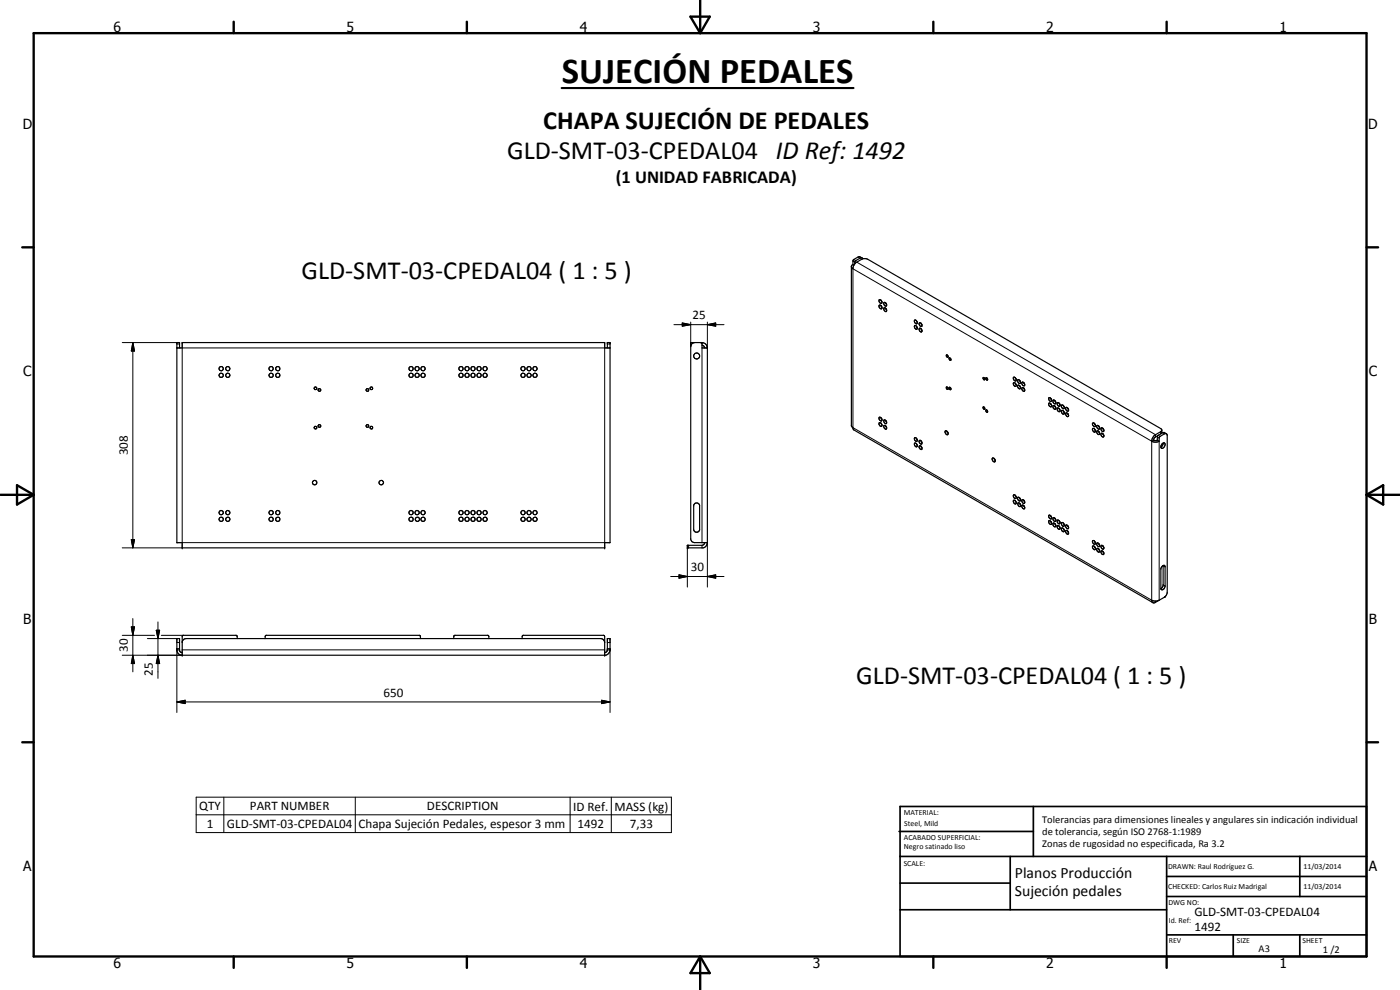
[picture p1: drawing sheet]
<svg xmlns="http://www.w3.org/2000/svg" width="420mm" height="297mm" viewBox="0 0 420 297" stroke-linecap="round" stroke-linejoin="round" font-family="sans-serif">
<g fill="none" stroke="#000" stroke-width=".35">
<path d="M256 79.3l-.5 .6v47.9l.7 1.1 89.8 51.9M256 79.3l.3 .2M256.2 77.9l-.2 .3v1.1M256.2 77.9h.1M256.5 79.2l-.5 1.4-.5-.5M256.5 79.2l.6-.5a3.6 3.6 0 0 1 2.8-1.1l88.4 51 .3 .2 .1 .9-.4 .5M258.7 77.4l-.9-.4-1.6 .9M258.7 77.4h-.4l-1.6 .8-.2 1M258.7 77.4l.2 .2M263.9 90a.67 .67 0 0 1 .7 .3 .67 .67 0 0 1-.1 .8l-.6-.5zM264.4 90.1v.1M264.4 91.7l.2 .3"/>
<path d="M264.4 90.2l.3 .4M264.7 92.1v.4a.56 .56 0 0 1-.8-.2 .56 .56 0 0 1 .2-.8l.4 .3 .2 .4M265.3 92.4h.1a.68 .68 0 0 1 .6 .4 .68 .68 0 0 1-.1 .7l-.6-.5zM265.3 90.8a.58 .58 0 0 1 .7 .3 .58 .58 0 0 1-.2 .8l-.5-.5zM265.8 92.5l.3 .5M265.8 90.9l.3 .5M274.5 97.7a.61 .61 0 0 1 .6 .4 .61 .61 0 0 1-.2 .7l-.4-.5zM274.6 96a.76 .76 0 0 1 .6 1.2 .72 .72 0 0 1-.6-1.2zM275 96.2l.3 .5M275 97.8l.3 .5M275.8 98.6l.2-.1a.63 .63 0 0 1 .6 .4 .63 .63 0 0 1-.2 .7l-.4-.3zM275.9 96.9h.5l.3 .5v.5h-.4a.73 .73 0 0 1-.4-1z"/>
<path d="M276.4 98.6l.3 .5M276.4 97l.3 .5M53.1 104.4h1.6v-1.6h126.8v1.6h1.6M53.9 104.4v-1.6h-.8v60h1.6v1.6h126.8v-1.6h1.6v-60h-.8v1.6M207.3 103.6v-.8h3.4a1.65 1.65 0 0 1 1.6 1.6M207.3 103.6h.1M208.5 102.8l-.8 .3-.4 .7v58.1l.4 .7 .5 .2h4.1M210.3 102.8l.4 .4v1.2h1.6M210.7 103.6l.5 .2 .3 .6M212.3 104.4v58.4M284 106.6h.3l.2 .5h-.4zM284 116.1l.3 .1 .2 .6-.4-.1z"/>
<path d="M284.9 116.2a.36 .36 0 0 1 .5 .2 .36 .36 0 0 1-.3 .5zM284.9 107.4l.4 .2 .1 .5h-.3zM295.1 113.3l.4 .2v.5l-.4-.3zM295.1 113.3h.1M295.9 113.4l.4 .1v.5l-.3-.1zM304.7 113.3l-.2-.1a.57 .57 0 0 0-.4 .6 .57 .57 0 0 0 .6 .5l.3-.1v-.5M304.7 114.9l-.4-.1a.7 .7 0 0 0-.1 .7 .7 .7 0 0 0 .7 .4l.1-.5M304.7 113.3l.3 .5M304.7 114.9l.3 .5M304.7 113.3l.2 .4M304.7 115l.2 .3M305.5 114a.61 .61 0 0 1 .7 .3 .61 .61 0 0 1-.3 .8l-.5-.7z"/>
<path d="M306 115.7l.1 .3M306 114.1l.2 .5M306.2 116.1a.37 .37 0 0 1-.2 .6 .37 .37 0 0 1-.4-.4l-.2-.6 .2-.2 .5 .3 .1 .4M306.8 114.6a.69 .69 0 0 1 .6 .4 .69 .69 0 0 1-.1 .8l-.6-.5zM307.2 116.5l.2 .3M307.2 114.8l.3 .5M307.5 116.8l-.1 .6a.67 .67 0 0 1-.6-.4 .67 .67 0 0 1 .1-.8l.4 .3 .2 .4M315.2 119.4l-.2-.1a.55 .55 0 0 0-.2 .8 .55 .55 0 0 0 .8 .1l-.1-.3M315.2 119.4l.3 .5M315.3 119.5l.3 .4M263.9 126.9l.1-.1a.76 .76 0 0 1 .6 1.1 .79 .79 0 0 1-.7-1zM264.4 125.3l.2 .4"/>
<path d="M264.4 127l.3 .4M264.7 125.7v.4a.57 .57 0 0 1-.8 0 .57 .57 0 0 1-.1-.8 .51 .51 0 0 1 .6 0 .51 .51 0 0 1 .3 .5M265.3 126.1l.1-.1a.69 .69 0 0 1 .6 .4 .69 .69 0 0 1-.1 .7 .8 .8 0 0 1-.6-1zM265.8 127.8l.3 .6-.1 .3a.63 .63 0 0 1-.7-.3 .63 .63 0 0 1 .2-.8l.5 .4M265.8 126.2l.3 .4M266 128.1l.1 .2M274.5 131.4a.66 .66 0 0 1 .7 .3 .66 .66 0 0 1-.1 .8l-.5-.4zM275 133.1l.2 .8a.58 .58 0 0 1-.7-.2 .58 .58 0 0 1 .2-.8l.4 .3M275 131.4l.1 .2M275.1 131.6l.2 .4M275.2 133.4l.1 .2M275.8 132.3l.5-.2 .2 .3 .1 .8-.5-.1z"/>
<path d="M275.9 133.8l.6 .2 .2 .8a.7 .7 0 0 1-.8-1zM276.4 133.9l.3 .5M276.4 132.3l.3 .5M283.8 129.2h.1a.84 .84 0 0 1 .5 1.2l-.5-.1a.68 .68 0 0 1-.1-1.1zM284.2 129.4l.1 .1M284.3 129.5l.3 .5M295.1 122.1l.4 .2v.5l-.4-.2zM295.9 123l.4 .2v.5l-.3-.1zM297.8 137.5a.69 .69 0 0 1 .8 .3 .69 .69 0 0 1-.1 .8l-.6-.3zM298.4 137.5l.3 .6M314.8 121l.3-.1 .4 .4v.7a.67 .67 0 0 1-.7-.3 .67 .67 0 0 1 0-.7zM315.3 121.1l.3 .5"/>
<path d="M316 121.7a.6 .6 0 0 1 .8 .4 .6 .6 0 0 1-.3 .7l-.5-.5zM316 120.1a.7 .7 0 0 1 .8 .3 .7 .7 0 0 1 0 .8l-.7-.4zM316.6 120.2l.3 .5M316.6 121.8l.3 .5M317.3 120.8a.65 .65 0 0 1 .7 .3 .65 .65 0 0 1-.1 .8l-.5-.3zM317.3 122.5a.58 .58 0 0 1 .7 .3 .58 .58 0 0 1-.2 .7l-.5-.4zM317.8 122.6l.3 .5M317.8 120.9l.3 .5M318.6 121.6a.63 .63 0 0 1 .7 .3 .63 .63 0 0 1-.1 .7l-.6-.4zM318.6 123.2a.7 .7 0 0 1 .7 .3 .7 .7 0 0 1 0 .7 .79 .79 0 0 1-.7-1zM319.1 123.3l.3 .5M319.1 121.7l.3 .5"/>
<path d="M319.9 124a.59 .59 0 0 1 .7 .3 .59 .59 0 0 1-.2 .7l-.5-.5zM320.4 122.4l.1 .2M320.4 124l.3 .5M320.6 122.6a.39 .39 0 0 1 0 .7 .39 .39 0 0 1-.6-.2l-.2-.4 .2-.5 .4 .1 .3 .6M327.9 127l.1-.1a.71 .71 0 0 1 .6 1.1l-.7-.4zM327.9 128.6a.61 .61 0 0 1 .7 .3 .61 .61 0 0 1-.2 .8l-.1-.1a.73 .73 0 0 1-.4-1zM328.5 128.7l.2 .5M328.5 127l.2 .6M329.1 129.4l.2-.1a.66 .66 0 0 1 .6 .4 .66 .66 0 0 1-.1 .7l-.5-.4zM329.2 127.7a.61 .61 0 0 1 .7 .3 .61 .61 0 0 1-.2 .8l-.1-.1a.73 .73 0 0 1-.4-1zM329.7 127.8l.3 .5M329.7 129.4l.3 .5"/>
<path d="M330.5 130h.1a.71 .71 0 0 1 .6 1.1h-.4a.73 .73 0 0 1-.3-1.1zM330.6 128.4a.69 .69 0 0 1 .6 .4 .69 .69 0 0 1-.1 .7l-.6-.5zM331 130.2l.3 .4M331 128.5l.3 .5M345.6 132.4l1 .3 1.3-.3M346.2 132.1l-.6 .3M346.2 132.1h1.1M347.3 132.1l.6 .3M347.6 130.6l-.3 .4v1.1M347.9 132.4l.2-1.4 1.6-.9 .5 .2 .1 47.6-.6 1.2M348.6 129.1l-.3 .4-1.9 1.2-.6 1-.2 .7M348.7 133.3l.5-.4a.81 .81 0 0 1 .5 .8 .81 .81 0 0 1-.7 .8h-.4l-.2-.3z"/>
<path d="M349.1 132.9l-.2 .8-.5 .5M350 130.1l-.6-.3h-.5l-2.3 1.4-.4 .9M208.4 151.2a.91 .91 0 0 1 1.6 .4v7.4a.92 .92 0 0 1-.9 .7 .92 .92 0 0 1-.9-.7v-7.4zM304.2 148.5a.58 .58 0 0 1 .7 .3 .58 .58 0 0 1-.2 .8l-.6-.7zM304.7 150.2l-.2-.1a.56 .56 0 0 0-.4 .6 .56 .56 0 0 0 .6 .5l.3-.1v-.4M304.7 150.2l.3 .5M304.7 150.2l.2 .4M304.7 148.6l.3 .5M305.5 149.2a.7 .7 0 0 1 .6 .3 .7 .7 0 0 1 0 .8 .72 .72 0 0 1-.6-1.1zM305.5 150.9h.3l.6 .9a.61 .61 0 0 1-.8-.1 .61 .61 0 0 1-.1-.8zM306 149.4l.2 .4M306 151l.3 .5"/>
<path d="M306.7 150.1l.1-.2a.69 .69 0 0 1 .6 .4 .69 .69 0 0 1-.1 .7l-.4-.1zM306.7 151.7a.6 .6 0 0 1 .7 .2 .6 .6 0 0 1-.1 .8l-.4-.2zM307.2 151.7l.3 .5M307.2 150.1l.3 .4M314.8 156.3a.65 .65 0 0 1 .7 .3 .65 .65 0 0 1-.1 .8l-.5-.4zM315.2 154.7l.3 .5M315.2 154.7l-.2-.1a.58 .58 0 0 0-.2 .7 .58 .58 0 0 0 .7 .3v-.4M315.3 156.4l.3 .4M315.3 154.7l.3 .5M316 155.4l.4-.1 .4 .4v.6a.68 .68 0 0 1-.7-.2 .68 .68 0 0 1-.1-.7zM316 157a.58 .58 0 0 1 .8 .3 .58 .58 0 0 1-.3 .8l-.5-.5zM316.6 155.4l.3 .6"/>
<path d="M316.6 157.1l.3 .5M317.3 156.1a.66 .66 0 0 1 .7 .3 .66 .66 0 0 1-.1 .8l-.5-.4zM317.3 157.7a.7 .7 0 0 1 .7 .3 .7 .7 0 0 1 0 .8l-.6-.3zM317.8 157.9l.3 .4M317.8 156.2l.3 .5M318.6 158.5a.63 .63 0 0 1 .7 .3 .63 .63 0 0 1-.1 .8l-.6-.6zM318.6 156.8a.58 .58 0 0 1 .7 .4 .58 .58 0 0 1-.2 .7l-.5-.5zM319.1 156.9l.3 .5M319.1 158.6l.3 .4M319.9 157.6a.59 .59 0 0 1 .7 .3 .59 .59 0 0 1-.2 .7l-.5-.4zM320.4 159.3l-.3-.2a.58 .58 0 0 0-.2 .8 .58 .58 0 0 0 .7 .2v-.5M320.4 159.3l.3 .5"/>
<path d="M320.4 159.3l.1 .2M320.4 157.6l.3 .6M211.5 162.8l-.3 .6-.5 .2h-4.4v.8h4.7a1.63 1.63 0 0 0 1.3-1.6M327.9 162.2a.66 .66 0 0 1 .7 .4 .66 .66 0 0 1-.1 .7l-.2-.1a.73 .73 0 0 1-.4-1zM328 163.8a.7 .7 0 0 1 .6 .4 .7 .7 0 0 1-.1 .7l-.6-.4zM328.5 164l.2 .5M328.5 162.3l.2 .5M329.2 162.9a.7 .7 0 0 1 .7 .4 .7 .7 0 0 1 0 .7h-.3a.73 .73 0 0 1-.4-1.1zM329.3 164.5a.76 .76 0 0 1 .6 1.2l-.3-.1a.7 .7 0 0 1-.3-1.1zM329.7 163.1l.3 .4M329.7 164.7l.3 .5M330.4 165.4a.6 .6 0 0 1 .8 .2 .6 .6 0 0 1-.1 .8l-.5-.3z"/>
<path d="M330.5 163.7l.1-.1a.69 .69 0 0 1 .6 .4 .69 .69 0 0 1-.1 .8l-.5-.3zM331 165.4l.3 .5M331 163.8l.3 .5M348.6 170.1l.7-.5 .4 .3v6.1a.83 .83 0 0 1-1.3 .7v-6.1zM349.1 169.7v5.9l-.7 1M349.5 179.2l-1.6 .9M349.7 179.1l-.2 .1M349.7 179v.1M53.1 195v-3.4h.8v3.6l.4 .5 .4 .1M53.1 195h.8M53.1 195a1.61 1.61 0 0 0 1.3 1.6h127.4a1.73 1.73 0 0 0 1.3-1.6M54.7 192.5l.4-.6 .8-.3h124.3l.8 .3 .5 .9"/>
<path d="M71.2 191.6v-.6l-.3-.4h-16l-.2 .3v5.7M79.6 191.6v-.6l.3-.4h46l.3 .4v.6M136.2 191.6v-.6l.3-.4h9.9l.3 .4v.6M156.7 191.6v-.6l.3-.4h24.2l.3 .4v5.6M182.3 195v-3.4h.8v3.4M182.3 195h.8M182.3 195l-.3 .6-.5 .2M345.6 180.1a2.32 2.32 0 0 0 2.3 0l-1.1 .6a.68 .68 0 0 1-.8 .1 .68 .68 0 0 1-.4-.7z"/>
<circle cx="66.4" cy="110.6" r=".64"/>
<circle cx="66.4" cy="112.6" r=".63"/>
<circle cx="68.4" cy="112.6" r=".62"/>
<circle cx="68.4" cy="110.6" r=".63"/>
<circle cx="81.4" cy="112.6" r=".63"/>
<circle cx="81.4" cy="110.6" r=".63"/>
<circle cx="83.3" cy="110.6" r=".64"/>
<circle cx="83.4" cy="112.6" r=".64"/>
<circle cx="94.7" cy="116.5" r=".41"/>
<circle cx="95.9" cy="117" r=".39"/>
<circle cx="110.3" cy="117" r=".39"/>
<circle cx="111.4" cy="116.5" r=".39"/>
<circle cx="123.4" cy="110.6" r=".64"/>
<circle cx="123.4" cy="112.6" r=".64"/>
<circle cx="125.2" cy="112.6" r=".63"/>
<circle cx="125.2" cy="110.6" r=".63"/>
<circle cx="127" cy="112.6" r=".63"/>
<circle cx="127" cy="110.6" r=".63"/>
<circle cx="138.3" cy="110.6" r=".64"/>
<circle cx="138.4" cy="112.6" r=".64"/>
<circle cx="140.2" cy="112.6" r=".63"/>
<circle cx="140.2" cy="110.6" r=".63"/>
<circle cx="141.9" cy="110.6" r=".64"/>
<circle cx="142" cy="112.6" r=".62"/>
<circle cx="143.8" cy="110.6" r=".64"/>
<circle cx="143.8" cy="112.6" r=".63"/>
<circle cx="145.6" cy="112.6" r=".63"/>
<circle cx="145.6" cy="110.6" r=".63"/>
<circle cx="157" cy="112.6" r=".62"/>
<circle cx="157" cy="110.6" r=".63"/>
<circle cx="158.8" cy="112.6" r=".63"/>
<circle cx="158.8" cy="110.6" r=".63"/>
<circle cx="160.6" cy="110.6" r=".63"/>
<circle cx="160.6" cy="112.6" r=".63"/>
<circle cx="209.1" cy="106.8" r=".91"/>
<circle cx="94.7" cy="128.3" r=".41"/>
<circle cx="95.9" cy="127.8" r=".4"/>
<circle cx="110.2" cy="127.8" r=".41"/>
<circle cx="111.5" cy="128.3" r=".4"/>
<circle cx="66.4" cy="153.8" r=".63"/>
<circle cx="66.4" cy="155.8" r=".63"/>
<circle cx="68.4" cy="153.8" r=".63"/>
<circle cx="68.4" cy="155.8" r=".63"/>
<circle cx="81.4" cy="155.8" r=".64"/>
<circle cx="81.4" cy="153.8" r=".62"/>
<circle cx="83.4" cy="153.8" r=".64"/>
<circle cx="83.4" cy="155.8" r=".62"/>
<circle cx="94.4" cy="144.8" r=".66"/>
<circle cx="114.4" cy="144.8" r=".66"/>
<circle cx="123.4" cy="153.8" r=".62"/>
<circle cx="123.4" cy="155.8" r=".62"/>
<circle cx="125.2" cy="153.8" r=".63"/>
<circle cx="125.3" cy="155.8" r=".63"/>
<circle cx="127" cy="155.8" r=".63"/>
<circle cx="127" cy="153.8" r=".63"/>
<circle cx="138.4" cy="153.8" r=".62"/>
<circle cx="138.4" cy="155.8" r=".62"/>
<circle cx="140.2" cy="155.8" r=".63"/>
<circle cx="140.2" cy="153.8" r=".63"/>
<circle cx="142" cy="153.8" r=".62"/>
<circle cx="142" cy="155.8" r=".62"/>
<circle cx="143.8" cy="155.8" r=".62"/>
<circle cx="143.8" cy="153.8" r=".63"/>
<circle cx="145.6" cy="155.8" r=".63"/>
<circle cx="145.6" cy="153.8" r=".63"/>
<circle cx="157" cy="155.8" r=".63"/>
<circle cx="157" cy="153.8" r=".63"/>
<circle cx="158.8" cy="153.8" r=".62"/>
<circle cx="158.8" cy="155.8" r=".63"/>
<circle cx="160.6" cy="155.8" r=".63"/>
<circle cx="160.6" cy="153.8" r=".63"/>
</g>
<g fill="none" stroke="#000" stroke-width=".3">
<path d="M256 78.4l.5 .3M256.2 77.9l.6 .3M257.1 78.7l89.7 51.7v.7M257.5 77.1l.6 .4M202.3 97.4h15M204.8 96.9l2.5 .5-2.5 .5zM207.3 96.6v7.4M212.3 97.4l2.5-.5v1zM212.3 96.6v7.8M256 80.6l89.6 51.8v47.7l-89.6-51.8zM36.7 102.8h16.4M39.9 102.8l.5 2.5h-1z"/>
<path d="M39.9 102.8v61.6M53.1 103.2h.8M54.7 104.4h126.8v58.4h-126.8zM182.3 103.2h.8M210.7 102.8v.4M210.7 104.4v58.4M347.3 131.1l.6 .3M347.6 130.6l.6 .3M347.9 132.4v47.7M348.3 129.5v.7M348.9 129.8l.6 .4M36.7 164.4h18"/>
<path d="M39.4 161.9h1l-.5 2.5zM201.3 173h16M203.8 172.5l2.5 .5-2.5 .5zM206.3 164.4v11.7M206.7 163.6v.8M210.7 163.6v.8M212.3 173l2.5-.5v1zM212.3 162.8v13.3M349.1 169.8l.6 .3M349.1 175.5l.6 .3M349.6 179.1h.1M36.7 196.6h18"/>
<path d="M36.7 190.6h9.7M39.4 188.1h1l-.5 2.5zM39.9 196.6l.5 2.5h-1zM39.9 185.6v16M44.2 191.6h8.9M46.9 189.1h1l-.5 2.5zM47.4 196.6l.5 2.5h-1zM47.4 186.6v16.9M48.4 190.6h6.7M53.1 192.8h.8M53.9 194.6h-.8v19.2M54.7 195h126.8"/>
<path d="M182.3 194.6h.8v19.2M182.3 192.8h.8M346.8 180.3v.4M53.1 210.6l2.5-.5v1zM53.1 210.6h130M180.5 210.1l2.6 .5-2.6 .5zM58.9 239.2h142.6v10.6h-142.6zM67.2 239.2v10.6M106.6 239.2v10.6M171.1 239.2v10.6M183.5 239.2v10.6M58.9 244.5h142.6"/>
</g>
<g fill="#000">
<circle cx="207.3" cy="102.8" r=".18"/>
<circle cx="207.3" cy="103.6" r=".18"/>
<circle cx="54.7" cy="164.4" r=".18"/>
<circle cx="181.5" cy="164.4" r=".18"/>
<circle cx="206.3" cy="163.6" r=".18"/>
<circle cx="206.3" cy="164.4" r=".18"/>
<circle cx="53.1" cy="195" r=".18"/>
<circle cx="53.9" cy="195" r=".18"/>
<circle cx="54.7" cy="196.6" r=".18"/>
<circle cx="181.5" cy="196.6" r=".18"/>
<circle cx="182.3" cy="195" r=".18"/>
<circle cx="183.1" cy="195" r=".18"/>
</g>
<g fill="none" stroke="#000" stroke-width=".71">
<path d="M10.1 9.9h400v277.1h-400zM70.1 6.5v3.4M140.1 6.5v3.4M207.2 5h5.8l-2.9 4.9zM210.1 0v9.9M280.1 6.5v3.4M350.1 6.5v3.4M6.7 74.2h3.4M410.1 74.2h3.5M.1 148.5h10M5.1 145.6l5 2.9-5 2.9zM410.1 148.5h10"/>
<path d="M410.1 148.5l5-2.9v5.8zM6.7 222.7h3.4M410.1 222.7h3.5M70.1 287v3.4M140.1 287v3.4M210.1 287v10M210.1 287l2.9 5h-5.8zM280.1 287v3.4M350.1 287v3.4"/>
</g>
<g fill="none" stroke="#000" stroke-width=".51">
<path d="M269.8 249.5h40.3M270.1 242h140v45h-140zM270.1 257h140M303.2 257v16M310.1 242v15M350.1 257v30M390.1 257v12M270.1 265h33.1M270.1 273h80M350.1 269h60M350.1 263h60M350.1 280.5h60"/>
<path d="M370.1 280.5v6.5M390.1 280.5v6.5"/>
</g>
<path d="M168.6 26.4h87.5" fill="none" stroke="#000" stroke-width=".63"/>
<path d="M204.8 96.9l2.5 .5-2.5 .5zM212.3 97.4l2.5-.5v1zM39.9 102.8l.5 2.5h-1zM39.4 161.9h1l-.5 2.5zM203.8 172.5l2.5 .5-2.5 .5zM212.3 173l2.5-.5v1zM39.4 188.1h1l-.5 2.5zM39.9 196.6l.5 2.5h-1zM46.9 189.1h1l-.5 2.5zM47.4 196.6l.5 2.5h-1zM53.1 210.6l2.5-.5v1zM180.5 210.1l2.6 .5-2.6 .5z" fill="#000"/>
<text font-size="11" x="168.6" y="24.8">SUJECIÓN PEDALES</text>
<g font-size="7.9">
<text x="163.1" y="38.8">CHAPA SUJECIÓN DE PEDALES</text>
<text x="152.2" y="47.8">GLD-SMT-03-CPEDAL04 ID Ref: 1492</text>
<text x="90.5" y="83.7">GLD-SMT-03-CPEDAL04 ( 1 : 5 )</text>
<text x="257" y="205.2">GLD-SMT-03-CPEDAL04 ( 1 : 5 )</text>
</g>
<text font-size="5.5" x="184.8" y="54.9">(1 UNIDAD FABRICADA)</text>
<g font-size="4.7">
<text x="304.6" y="263.5">Planos Producción</text>
<text x="304.6" y="268.9">Sujeción pedales</text>
</g>
<g font-size="4.2">
<text x="34" y="9.6">6</text>
<text x="104" y="9.6">5</text>
<text x="174" y="9.6">4</text>
<text x="244" y="9.6">3</text>
<text x="314" y="9.6">2</text>
<text x="384" y="9.6">1</text>
<text x="6.8" y="38.7">D</text>
<text x="410.6" y="38.7">D</text>
<text x="7" y="112.9">C</text>
<text x="410.8" y="112.9">C</text>
<text x="7" y="187.1">B</text>
<text x="410.8" y="187.1">B</text>
<text x="7" y="261.4">A</text>
<text x="410.8" y="261.4">A</text>
<text x="34" y="290.4">6</text>
<text x="104" y="290.4">5</text>
<text x="174" y="290.4">4</text>
<text x="244" y="290.4">3</text>
<text x="314" y="290.4">2</text>
<text x="384" y="290.4">1</text>
</g>
<g font-size="3.9">
<text x="207.8" y="95.8">25</text>
<text x="38.3" y="136.7" transform="rotate(-90 38.3 136.7)">308</text>
<text x="207.3" y="171.4">30</text>
<text x="38.3" y="195.6" transform="rotate(-90 38.3 195.6)">30</text>
<text x="45.8" y="202.8" transform="rotate(-90 45.8 202.8)">25</text>
<text x="115.1" y="209">650</text>
<text x="59.8" y="243.1">QTY</text>
<text x="75" y="243.1">PART NUMBER</text>
<text x="128.1" y="243.1">DESCRIPTION</text>
<text x="172" y="243.2">ID Ref.</text>
<text x="184.4" y="243.2">MASS (kg)</text>
<text x="62" y="248.4">1</text>
<text x="68.1" y="248.4">GLD-SMT-03-CPEDAL04</text>
<text x="107.6" y="248.5">Chapa Sujeción Pedales, espesor 3 mm</text>
<text x="173.3" y="248.4">1492</text>
<text x="189" y="248.4">7,33</text>
<text x="358.5" y="275">GLD-SMT-03-CPEDAL04</text>
<text x="358.5" y="279.4">1492</text>
</g>
<g font-size="3.1">
<text x="312.7" y="246.8">Tolerancias para dimensiones lineales y angulares sin indicación individual</text>
<text x="312.7" y="250.4">de tolerancia, según ISO 2768-1:1989</text>
<text x="312.7" y="254">Zonas de rugosidad no especificada, Ra 3.2</text>
<text x="377.7" y="285.6">A3</text>
<text x="397" y="285.9">1 /2</text>
</g>
<g font-size="2.4">
<text x="271.2" y="244.4">MATERIAL:</text>
<text x="271.3" y="252">ACABADO SUPERFICIAL:</text>
<text x="271.4" y="247.9">Steel, Mild</text>
<text x="271.3" y="254.6">Negro satinado liso</text>
<text x="271.2" y="259.7">SCALE:</text>
<text x="350.6" y="260.8">DRAWN: Raul Rodríguez G.</text>
<text x="391.2" y="260.6">11/03/2014</text>
<text x="350.6" y="266.9">CHECKED: Carlos Ruiz Madrigal</text>
<text x="391.2" y="266.7">11/03/2014</text>
<text x="350.6" y="271.4">DWG NO:</text>
<text x="350.8" y="276.9">Id. Ref:</text>
<text x="350.8" y="282.8">REV</text>
<text x="371.2" y="282.9">SIZE</text>
<text x="390.9" y="282.9">SHEET</text>
</g>
</svg>
